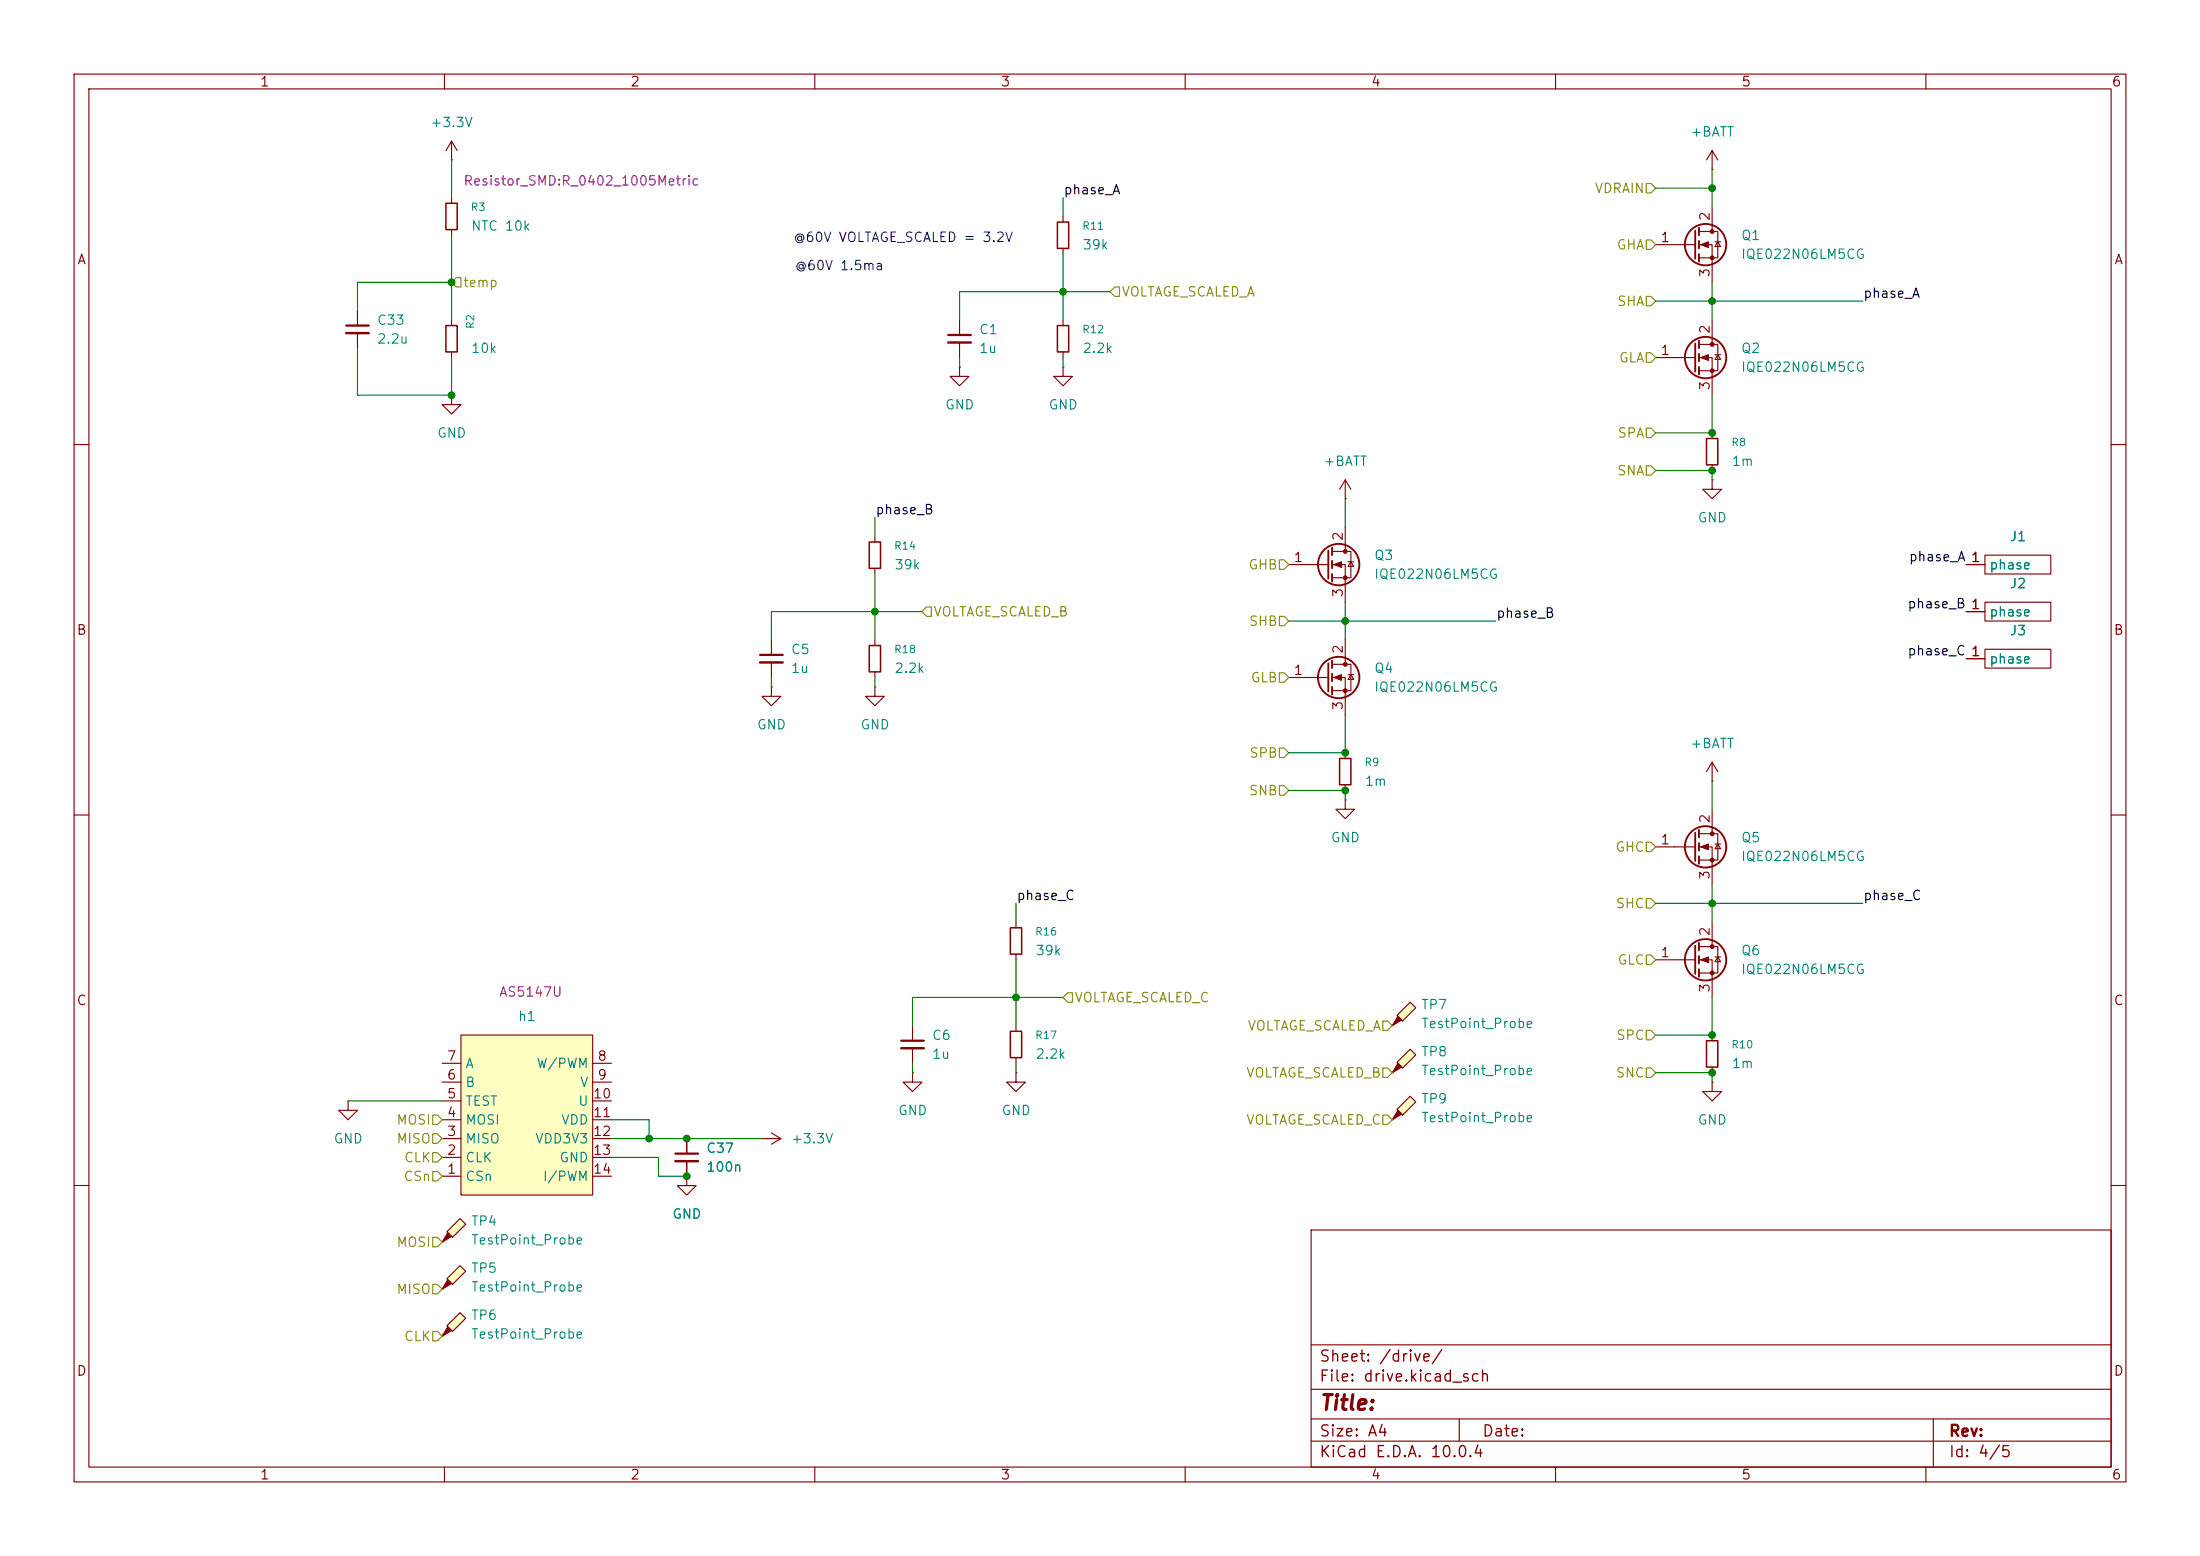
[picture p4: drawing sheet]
<svg xmlns="http://www.w3.org/2000/svg" width="297mm" height="210mm" viewBox="0 0 297 210" stroke-linecap="round" stroke-linejoin="round" font-family="sans-serif">
<g fill="none" stroke="#840000" stroke-width=".15">
<path d="M10 10h277v190h-277zM12 12h273v186h-273zM60 10v2M61 19.1l-.8 1.2M61 19.1l.7 1.2M61 19.1v2.5M110 10v2M160 10v2M210 10v2M260 10v2M61 21.6h.1M61 26.7v.7"/>
<path d="M61 31v.8M143.5 29.2v.8M143.5 33.5v.8M48.3 41.9v2M48.3 45v2M61 53.3v1.3h1.2l-1.2 1.3-1.3-1.3h1.3M61 53.3h.1M61 43.2v.7M61 47.5v.8M143.5 43.2v.7M143.5 47.5v.8M10 60h2"/>
<path d="M265.4 76.2h2.6M268 74.9h8.9v2.6h-8.9zM285 60h2M118.1 92.7v1.3h1.3l-1.3 1.3-1.3-1.3h1.3M118.1 92.7h.1M265.4 82.6h2.6M265.4 88.9h2.6M268 81.3h8.9v2.5h-8.9zM268 87.6h8.9v2.6h-8.9zM10 110h2M181.6 101.6v.8M181.6 105.9v.8"/>
<path d="M285 110h2M10 160h2M177 166h108v32h-108zM285 160h2M60 198v2M110 198v2M160 198v2M177 194.5h108M177 191.5h108M177 187.5h108M177 181.5h108M197 191.5v3"/>
<path d="M210 198v2M260 198v2M261 191.5v6.5"/>
</g>
<path d="M60.2 27.4h1.5v3.6h-1.5zM142.7 30h1.6v3.5h-1.6zM60.2 43.9h1.5v3.6h-1.5zM142.7 43.9h1.6v3.6h-1.6zM180.8 102.4h1.6v3.5h-1.6z" fill="none" stroke="#840000" stroke-width=".2"/>
<path d="M46.7 43.9h3.1" fill="none" stroke="#840000" stroke-width=".3"/>
<path d="M46.7 45h3.1" fill="none" stroke="#840000" stroke-width=".33"/>
<path d="M60.3 178.9l1.8-1.7 .8 .7-1.8 1.8z" fill="#ffffc2"/>
<path d="M60.5 179.1l.5 .5-1.3 .7z" fill="#840000" stroke="#840000" stroke-width=".15"/>
<path d="M60.3 178.9l1.8-1.7 .8 .7-1.8 1.8zM59.7 180.3h.1" fill="none" stroke="#840000" stroke-width=".15"/>
<path d="M60.3 172.6l1.8-1.8 .8 .8-1.8 1.8z" fill="#ffffc2"/>
<path d="M60.5 172.7l.5 .5-1.3 .8z" fill="#840000" stroke="#840000" stroke-width=".15"/>
<path d="M231.1 58.4v.8M231.1 62.7v.8M59.7 174h.1M60.3 172.6l1.8-1.8 .8 .8-1.8 1.8z" fill="none" stroke="#840000" stroke-width=".15"/>
<path d="M230.4 59.2h1.5v3.5h-1.5z" fill="none" stroke="#840000" stroke-width=".2"/>
<path d="M62.1 164.5l.8 .7-1.8 1.8-.8-.8z" fill="#ffffc2"/>
<path d="M60.5 166.4l.5 .5-1.3 .7z" fill="#840000" stroke="#840000" stroke-width=".15"/>
<g fill="none" stroke="#840000" stroke-width=".15">
<path d="M231.1 64.8v1.2h1.3l-1.3 1.3-1.2-1.3h1.2M231.1 64.8h.1M47 148.6v1.3h1.3l-1.3 1.2-1.3-1.2h1.3M47 148.6h.1M92.7 158.8v1.2h1.3l-1.3 1.3-1.3-1.3h1.3M92.7 158.8h.1M92.7 153.7v2M92.7 156.7v2.1M102.9 153.7h.1M102.9 153.7h2.5M104.1 152.9l1.3 .8M105.4 153.7l-1.3 .7"/>
<path d="M59.7 167.6h.1M62.1 164.5l.8 .7-1.8 1.8-.8-.8z"/>
</g>
<path d="M91.2 155.7h3" fill="none" stroke="#840000" stroke-width=".3"/>
<path d="M91.2 156.7h3" fill="none" stroke="#840000" stroke-width=".33"/>
<path d="M62.2 139.7h17.8v21.6h-17.8z" fill="#ffffc2"/>
<g fill="none" stroke="#840000" stroke-width=".15">
<path d="M223.5 114.3h5.4M229.4 112.5h2.5v3.6h-2.5M229.4 114.3h1.7v5.1M231.1 105.4h.1M231.1 102.9l-.7 1.2M231.1 102.9l.8 1.2M231.1 102.9v2.5M231.1 109.2v3.3M231.5 113.9h.8M231.9 113.9l.4 .7h-.8zM62.2 139.7h17.8v21.6h-17.8zM59.7 158.8h2.5"/>
<path d="M59.7 156.2h2.5M59.7 153.7h2.5M59.7 151.1h2.5M59.7 148.6h2.5M59.7 146.1h2.5M59.7 143.5h2.5M80 158.8h2.5M80 156.2h2.5M80 153.7h2.5M80 151.1h2.5M80 148.6h2.5M80 146.1h2.5"/>
<path d="M80 143.5h2.5"/>
</g>
<g fill="none" stroke="#840000" stroke-width=".25">
<path d="M228.9 112.4v3.8M229.4 112v1M229.4 113.8v1M229.4 115.6v1"/>
<circle cx="230.3" cy="114.3" r="2.79"/>
</g>
<g fill="#840000" stroke="#840000" stroke-width=".15">
<path d="M229.6 114.3l1-.4v.8z"/>
<circle cx="231.1" cy="112.5" r=".25"/>
<circle cx="231.1" cy="116.1" r=".25"/>
</g>
<path d="M188.6 149.7l1.8-1.7 .7 .7-1.7 1.8z" fill="#ffffc2"/>
<path d="M188.7 149.9l.5 .5-1.2 .7z" fill="#840000" stroke="#840000" stroke-width=".15"/>
<path d="M231.1 22.9h.1M231.1 20.3l-.7 1.3M231.1 20.3l.8 1.3M231.1 20.3v2.6M188 151.1h.1M188.6 149.7l1.8-1.7 .7 .7-1.7 1.8z" fill="none" stroke="#840000" stroke-width=".15"/>
<path d="M188.6 137l1.8-1.7 .7 .7-1.7 1.8z" fill="#ffffc2"/>
<path d="M188.7 137.2l.5 .5-1.2 .7z" fill="#840000" stroke="#840000" stroke-width=".15"/>
<path d="M188 138.4h.1M188.6 137l1.8-1.7 .7 .7-1.7 1.8z" fill="none" stroke="#840000" stroke-width=".15"/>
<path d="M190.4 141.6l.7 .8-1.7 1.7-.8-.7z" fill="#ffffc2"/>
<g fill="#840000" stroke="#840000" stroke-width=".15">
<path d="M188.7 143.5l.5 .5-1.2 .8z"/>
<path d="M180.1 91.4l1-.3v.7z"/>
<path d="M180.1 76.2l1-.4v.8z"/>
<path d="M229.6 129.5l1-.3v.7z"/>
<path d="M229.6 48.3l1-.4v.7z"/>
<path d="M229.6 33l1-.4v.8z"/>
<circle cx="181.6" cy="89.7" r=".25"/>
<circle cx="181.6" cy="93.2" r=".25"/>
<circle cx="181.6" cy="74.4" r=".25"/>
<circle cx="181.6" cy="78" r=".25"/>
<circle cx="231.1" cy="127.8" r=".25"/>
<circle cx="231.1" cy="131.3" r=".25"/>
<circle cx="231.1" cy="46.5" r=".25"/>
<circle cx="231.1" cy="50" r=".25"/>
<circle cx="231.1" cy="31.2" r=".25"/>
<circle cx="231.1" cy="34.8" r=".25"/>
</g>
<g fill="none" stroke="#840000" stroke-width=".15">
<path d="M223.5 33h5.4M229.4 31.2h2.5v3.6h-2.5M229.4 33h1.7v5.1M231.1 27.9v3.3M231.5 32.6h.8M231.9 32.6l.4 .7h-.8zM129.5 49.5v1.3h1.3l-1.3 1.3-1.2-1.3h1.2M129.5 49.5h.1M129.5 43.2v2M129.5 46.2v2.1M143.5 49.5v1.3h1.3l-1.3 1.3-1.3-1.3h1.3M143.5 49.5h.1"/>
<path d="M223.5 48.3h5.4M229.4 46.5h2.5v3.5h-2.5M229.4 48.3h1.7v5M231.1 43.2v3.3M231.5 47.9h.8M231.9 47.9l.4 .6h-.8zM118.1 72.4v.8M118.1 76.7v.8M174 76.2h5.3M179.8 74.4h2.6v3.6h-2.6M179.8 76.2h1.8v5.1M181.6 67.3h.1"/>
<path d="M181.6 64.8v2.5M181.6 71.1v3.3M181.6 64.8l-.8 1.2M181.6 64.8l.8 1.2M182 75.8h.8M182.4 75.8l.4 .7h-.8zM265.4 76.2h2.6M104.1 92.7v1.3h1.3l-1.3 1.3-1.2-1.3h1.2M104.1 92.7h.1M104.1 86.4v2M104.1 89.4v2M118.1 86.4v.7"/>
<path d="M118.1 90.7v.7M174 91.4h5.3M179.8 89.7h2.6v3.5h-2.6M179.8 91.4h1.8v5.1M181.6 86.4v3.3M182 91.1h.8M182.4 91.1l.4 .6h-.8zM265.4 82.6h2.6M265.4 88.9h2.6M181.6 108v1.2h1.3l-1.3 1.3-1.3-1.3h1.3M181.6 108h.1M123.2 138.4v2.1"/>
<path d="M137.2 124.5v.7M137.2 128.8v.7M137.2 138.4v.8M223.5 129.5h5.4M229.4 127.8h2.5v3.5h-2.5M229.4 129.5h1.7v5.1M231.1 124.5v3.3M231.1 139.7v.8M231.5 129.2h.8M231.9 129.2l.4 .6h-.8zM92.7 158.8h.1M92.7 153.7v2"/>
<path d="M92.7 156.7v2.1M123.2 144.8v1.3h1.3l-1.3 1.2-1.3-1.2h1.3M123.2 144.8h.1M123.2 141.5v2M137.2 144.8v1.3h1.2l-1.2 1.2-1.3-1.2h1.3M137.2 144.8h.1M137.2 142.7v.8M188 144.8h.1M190.4 141.6l.7 .8-1.7 1.7-.8-.7zM231.1 146.1v1.2h1.3l-1.3 1.3-1.2-1.3h1.2M231.1 146.1h.1M231.1 144v.8"/>
</g>
<path d="M117.3 73.2h1.6v3.5h-1.6zM117.3 87.1h1.6v3.6h-1.6zM136.4 125.2h1.5v3.6h-1.5zM136.4 139.2h1.5v3.5h-1.5zM230.4 140.5h1.5v3.5h-1.5z" fill="none" stroke="#840000" stroke-width=".2"/>
<g fill="none" stroke="#840000" stroke-width=".25">
<path d="M228.9 31.1v3.8M229.4 30.7v1.1M229.4 32.5v1M229.4 34.3v1M228.9 46.4v3.8M229.4 46v1M229.4 47.8v1M229.4 49.5v1M179.3 74.3v3.8M179.8 73.9v1M179.8 75.7v1M179.8 77.5v1"/>
<path d="M179.3 89.5v3.8M179.8 89.2v1M179.8 90.9v1M179.8 92.7v1M228.9 127.6v3.8M229.4 127.3v1M229.4 129v1M229.4 130.8v1"/>
<circle cx="230.3" cy="33" r="2.79"/>
<circle cx="230.3" cy="48.3" r="2.79"/>
<circle cx="180.7" cy="76.2" r="2.79"/>
<circle cx="180.7" cy="91.4" r="2.79"/>
<circle cx="230.3" cy="129.5" r="2.79"/>
</g>
<path d="M128 45.2h3.1M102.6 88.4h3.1M121.7 140.5h3" fill="none" stroke="#840000" stroke-width=".3"/>
<path d="M128 46.2h3.1M102.6 89.4h3.1M121.7 141.5h3" fill="none" stroke="#840000" stroke-width=".33"/>
<g fill="none" stroke="#848400" stroke-width=".15">
<path d="M61.6 37.5h.6v1.2h-.6l-.6-.6zM150.5 38.7h.6v1.3h-.6l-.6-.6zM222.2 32.4h.7l.6 .6-.6 .7h-.7zM222.2 24.8h.7l.6 .6-.6 .6h-.7zM222.2 57.8h.7l.6 .6-.6 .7h-.7zM222.2 47.6h.7l.6 .7-.6 .6h-.7zM222.2 40h.7l.6 .6-.6 .7h-.7zM172.7 75.6h.7l.6 .6-.6 .6h-.7zM222.2 62.9h.7l.6 .6-.6 .6h-.7zM125.1 81.9h.6v1.3h-.6l-.6-.6zM172.7 83.2h.7l.6 .6-.6 .7h-.7zM172.7 90.8h.7l.6 .6-.6 .7h-.7z"/>
<path d="M172.7 101h.7l.6 .6-.6 .6h-.7zM172.7 106h.7l.6 .7-.6 .6h-.7zM222.2 113.7h.7l.6 .6-.6 .6h-.7zM144.1 134h.7v1.3h-.7l-.6-.7zM186.7 137.8h.6l.7 .6-.7 .7h-.6zM222.2 139.1h.7l.6 .6-.6 .6h-.7zM222.2 128.9h.7l.6 .6-.6 .7h-.7zM222.2 121.3h.7l.6 .6-.6 .7h-.7zM58.4 153h.7l.6 .7-.6 .6h-.7zM58.4 155.6h.7l.6 .6-.6 .6h-.7zM58.4 158.1h.7l.6 .7-.6 .6h-.7zM58.4 150.5h.7l.6 .6-.6 .7h-.7z"/>
<path d="M186.7 150.5h.6l.7 .6-.7 .7h-.6zM186.7 144.1h.6l.7 .7-.7 .6h-.6zM222.2 144.1h.7l.6 .7-.6 .6h-.7zM58.4 167h.7l.6 .6-.6 .7h-.7zM58.4 173.4h.7l.6 .6-.6 .6h-.7zM58.4 179.7h.7l.6 .6-.6 .7h-.7z"/>
</g>
<g fill="none" stroke="#008400" stroke-width=".15">
<path d="M61 21.6v5.1M61 31.8v11.4M61 38.1h-12.7v3.8M143.5 26.7v2.5M143.5 34.3v8.9M149.9 39.4h-20.4v3.8M223.5 25.4h7.6M231.1 22.9v5M231.1 38.1v5.1M48.3 47v6.3h12.7v-5M129.5 48.3v1.2M143.5 48.3v1.2"/>
<path d="M223.5 40.6h28M231.1 53.3v5.1h-7.6M118.1 69.9v2.5M118.1 77.5v8.9M181.6 67.3v3.8M223.5 63.5h7.6v1.3M104.1 91.4v1.3M118.1 91.4v1.3M124.5 82.6h-20.4v3.8M174 83.8h27.9M181.6 81.3v5.1M181.6 96.5v5.1h-7.6"/>
<path d="M174 106.7h7.6v1.3M231.1 105.4v3.8M231.1 119.4v5.1M137.2 121.9v2.6M137.2 129.5v8.9M143.5 134.6h-20.3v3.8M223.5 121.9h28M231.1 134.6v5.1h-7.6M47 148.6h12.7M82.5 151.1h5.1v2.6M82.5 153.7h20.4M82.5 156.2h6.4v2.6h3.8"/>
<path d="M123.2 143.5v1.3M137.2 143.5v1.3M223.5 144.8h7.6v1.3"/>
</g>
<g fill="#008400" stroke="#008400" stroke-width=".14">
<circle cx="231.1" cy="58.4" r=".46"/>
<circle cx="231.1" cy="63.5" r=".46"/>
<circle cx="231.1" cy="25.4" r=".46"/>
<circle cx="231.1" cy="40.6" r=".46"/>
<circle cx="181.6" cy="83.8" r=".46"/>
<circle cx="181.6" cy="101.6" r=".46"/>
<circle cx="181.6" cy="106.7" r=".46"/>
<circle cx="118.1" cy="82.6" r=".46"/>
<circle cx="143.5" cy="39.4" r=".46"/>
<circle cx="231.1" cy="121.9" r=".46"/>
<circle cx="231.1" cy="139.7" r=".46"/>
<circle cx="231.1" cy="144.8" r=".46"/>
<circle cx="87.6" cy="153.7" r=".46"/>
<circle cx="137.2" cy="134.6" r=".46"/>
<circle cx="92.7" cy="158.8" r=".46"/>
<circle cx="92.7" cy="153.7" r=".46"/>
<circle cx="61" cy="38.1" r=".46"/>
<circle cx="61" cy="53.3" r=".46"/>
</g>
<text font-size="2" fill="#840000" x="178" y="190.8">Title:</text>
<g font-size="1.5" fill="#840000">
<text x="178" y="184.2">Sheet: /drive/</text>
<text x="178" y="186.9">File: drive.kicad_sch</text>
<text x="178" y="197.1">KiCad E.D.A. 10.0.4</text>
<text x="178" y="194.3">Size: A4</text>
<text x="200" y="194.3">Date:</text>
<text x="263" y="194.3">Rev:</text>
<text x="263" y="197.1">Id: 4/5</text>
</g>
<g font-size="1.3" fill="#840000">
<text x="35" y="12">1</text>
<text x="85" y="12">2</text>
<text x="135" y="12">3</text>
<text x="185" y="12">4</text>
<text x="235" y="12">5</text>
<text x="285" y="12">6</text>
<text x="231.1" y="29.9" transform="rotate(-90 231.1 29.9)">2</text>
<text x="10.3" y="36">A</text>
<text x="224.1" y="33">1</text>
<text x="285.3" y="36">A</text>
<text x="231.1" y="37.5" transform="rotate(-90 231.1 37.5)">3</text>
<text x="231.1" y="45.2" transform="rotate(-90 231.1 45.2)">2</text>
<text x="224.1" y="48.2">1</text>
<text x="231.1" y="52.8" transform="rotate(-90 231.1 52.8)">3</text>
<text x="174.6" y="76.2">1</text>
<text x="181.6" y="73.1" transform="rotate(-90 181.6 73.1)">2</text>
<text x="266" y="76.2">1</text>
<text x="181.6" y="80.7" transform="rotate(-90 181.6 80.7)">3</text>
<text x="266" y="82.5">1</text>
<text x="10.3" y="86">B</text>
<text x="181.6" y="88.3" transform="rotate(-90 181.6 88.3)">2</text>
<text x="266" y="88.9">1</text>
<text x="285.3" y="86">B</text>
<text x="174.6" y="91.4">1</text>
<text x="181.6" y="96" transform="rotate(-90 181.6 96)">3</text>
<text x="231.1" y="111.2" transform="rotate(-90 231.1 111.2)">2</text>
<text x="224.1" y="114.3">1</text>
<text x="231.1" y="118.8" transform="rotate(-90 231.1 118.8)">3</text>
<text x="224.1" y="129.5">1</text>
<text x="231.1" y="126.4" transform="rotate(-90 231.1 126.4)">2</text>
<text x="10.3" y="136">C</text>
<text x="231.1" y="134.1" transform="rotate(-90 231.1 134.1)">3</text>
<text x="285.3" y="136">C</text>
<text x="60.3" y="143.5">7</text>
<text x="80.6" y="143.5">8</text>
<text x="60.3" y="148.6">5</text>
<text x="60.3" y="146">6</text>
<text x="80" y="148.6">10</text>
<text x="80.6" y="146">9</text>
<text x="60.3" y="153.6">3</text>
<text x="60.3" y="151.1">4</text>
<text x="80" y="151.1">11</text>
<text x="80" y="153.6">12</text>
<text x="60.3" y="158.7">1</text>
<text x="60.3" y="156.2">2</text>
<text x="80" y="156.2">13</text>
<text x="80" y="158.7">14</text>
<text x="10.3" y="186">D</text>
<text x="285.3" y="186">D</text>
<text x="35" y="200">1</text>
<text x="85" y="200">2</text>
<text x="135" y="200">3</text>
<text x="185" y="200">4</text>
<text x="235" y="200">5</text>
<text x="285" y="200">6</text>
</g>
<g font-size="1.3" fill="#008484">
<text x="58" y="17.5">+3.3V</text>
<text x="228.1" y="18.8">+BATT</text>
<text x="63.5" y="31.5">NTC 10k</text>
<text x="146.1" y="34">39k</text>
<text x="235" y="35.3">IQE022N06LM5CG</text>
<text x="235" y="32.7">Q1</text>
<text x="50.8" y="44.2">C33</text>
<text x="50.8" y="46.7">2.2u</text>
<text x="63.5" y="48">10k</text>
<text x="132.1" y="45.4">C1</text>
<text x="132.1" y="48">1u</text>
<text x="146.1" y="48">2.2k</text>
<text x="235" y="48">Q2</text>
<text x="235" y="50.5">IQE022N06LM5CG</text>
<text x="58.9" y="59.4">GND</text>
<text x="127.5" y="55.6">GND</text>
<text x="141.5" y="55.6">GND</text>
<text x="178.6" y="63.2">+BATT</text>
<text x="233.7" y="63.2">1m</text>
<text x="229.1" y="70.8">GND</text>
<text x="120.7" y="77.2">39k</text>
<text x="185.4" y="75.9">Q3</text>
<text x="268.5" y="77.2">phase</text>
<text x="271.2" y="73.4">J1</text>
<text x="185.4" y="78.4">IQE022N06LM5CG</text>
<text x="268.5" y="83.5">phase</text>
<text x="271.2" y="79.7">J2</text>
<text x="106.7" y="88.6">C5</text>
<text x="268.5" y="89.9">phase</text>
<text x="271.2" y="86.1">J3</text>
<text x="106.7" y="91.1">1u</text>
<text x="120.7" y="91.1">2.2k</text>
<text x="185.4" y="93.7">IQE022N06LM5CG</text>
<text x="185.4" y="91.1">Q4</text>
<text x="102.1" y="98.8">GND</text>
<text x="116.1" y="98.8">GND</text>
<text x="228.1" y="101.3">+BATT</text>
<text x="184.2" y="106.4">1m</text>
<text x="179.6" y="114">GND</text>
<text x="235" y="116.5">IQE022N06LM5CG</text>
<text x="235" y="114">Q5</text>
<text x="139.7" y="129.2">39k</text>
<text x="235" y="131.8">IQE022N06LM5CG</text>
<text x="235" y="129.2">Q6</text>
<text x="191.8" y="136.5">TP7</text>
<text x="69.8" y="138.1">h1</text>
<text x="125.7" y="140.7">C6</text>
<text x="125.7" y="143.2">1u</text>
<text x="139.7" y="143.2">2.2k</text>
<text x="191.8" y="139.1">TestPoint_Probe</text>
<text x="191.8" y="142.9">TP8</text>
<text x="62.7" y="149.6">TEST</text>
<text x="62.7" y="147">B</text>
<text x="62.7" y="144.5">A</text>
<text x="72.3" y="144.5">W/PWM</text>
<text x="78" y="149.6">U</text>
<text x="78.2" y="147">V</text>
<text x="191.8" y="149.2">TP9</text>
<text x="191.8" y="145.4">TestPoint_Probe</text>
<text x="233.7" y="144.5">1m</text>
<text x="45" y="154.6">GND</text>
<text x="62.7" y="154.6">MISO</text>
<text x="62.7" y="152.1">MOSI</text>
<text x="72.2" y="154.6">VDD3V3</text>
<text x="75.7" y="152.1">VDD</text>
<text x="95.3" y="155.9">C37</text>
<text x="106.7" y="154.6">+3.3V</text>
<text x="121.2" y="150.8">GND</text>
<text x="135.1" y="150.8">GND</text>
<text x="191.8" y="151.8">TestPoint_Probe</text>
<text x="229.1" y="152.1">GND</text>
<text x="62.7" y="159.7">CSn</text>
<text x="62.7" y="157.2">CLK</text>
<text x="73.2" y="159.7">I/PWM</text>
<text x="75.4" y="157.2">GND</text>
<text x="95.3" y="158.5">100n</text>
<text x="63.5" y="165.8">TP4</text>
<text x="90.7" y="164.8">GND</text>
<text x="63.5" y="172.1">TP5</text>
<text x="63.5" y="168.3">TestPoint_Probe</text>
<text x="63.5" y="178.5">TP6</text>
<text x="63.5" y="174.6">TestPoint_Probe</text>
<text x="63.5" y="181">TestPoint_Probe</text>
</g>
<g font-size="1.3" fill="#840084">
<text x="62.5" y="25.4">Resistor_SMD:R_0402_1005Metric</text>
<text x="67.3" y="134.8">AS5147U</text>
</g>
<g font-size="1.3">
<text x="143.5" y="26.5">phase_A</text>
<text x="251.5" y="40.5">phase_A</text>
<text x="118.1" y="69.7">phase_B</text>
<text x="257.6" y="76.1">phase_A 1</text>
<text x="201.9" y="83.7">phase_B</text>
<text x="257.4" y="82.4">phase_B 1</text>
<text x="257.4" y="88.8">phase_C 1</text>
<text x="137.2" y="121.8">phase_C</text>
<text x="251.5" y="121.8">phase_C</text>
</g>
<g font-size="1.3" fill="#848400">
<text x="215.2" y="26.4">VDRAIN</text>
<text x="218.2" y="34">GHA</text>
<text x="62.4" y="39.1">temp</text>
<text x="151.3" y="40.3">VOLTAGE_SCALED_A</text>
<text x="218.2" y="41.6">SHA</text>
<text x="218.5" y="49.2">GLA</text>
<text x="218.3" y="59.4">SPA</text>
<text x="218.2" y="64.5">SNA</text>
<text x="168.5" y="77.2">GHB</text>
<text x="125.9" y="83.5">VOLTAGE_SCALED_B</text>
<text x="168.5" y="84.8">SHB</text>
<text x="168.8" y="92.4">GLB</text>
<text x="168.5" y="107.7">SNB</text>
<text x="168.6" y="102.6">SPB</text>
<text x="218" y="115.3">GHC</text>
<text x="218" y="122.9">SHC</text>
<text x="218.3" y="130.5">GLC</text>
<text x="145" y="135.6">VOLTAGE_SCALED_C</text>
<text x="168.3" y="139.4">VOLTAGE_SCALED_A</text>
<text x="218.1" y="140.7">SPC</text>
<text x="168.2" y="145.8">VOLTAGE_SCALED_B</text>
<text x="218" y="145.8">SNC</text>
<text x="53.4" y="154.6">MISO</text>
<text x="53.4" y="152.1">MOSI</text>
<text x="168.2" y="152.1">VOLTAGE_SCALED_C</text>
<text x="54.4" y="159.7">CSn</text>
<text x="54.5" y="157.2">CLK</text>
<text x="53.4" y="168.6">MOSI</text>
<text x="53.4" y="175">MISO</text>
<text x="54.5" y="181.3">CLK</text>
</g>
<g font-size="1.3" fill="#0000c2">
<text x="107" y="33">@60V VOLTAGE_SCALED = 3.2V</text>
<text x="107.2" y="36.8">@60V 1.5ma</text>
</g>
<g font-size="1" fill="#008484">
<text x="63.5" y="28.7">R3</text>
<text x="146" y="31.3">R11</text>
<text x="64.3" y="44.5" transform="rotate(-90 64.3 44.5)">R2</text>
<text x="146" y="45.2">R12</text>
<text x="233.6" y="60.5">R8</text>
<text x="120.6" y="74.4">R14</text>
<text x="120.6" y="88.4">R18</text>
<text x="184.1" y="103.6">R9</text>
<text x="139.7" y="126.5">R16</text>
<text x="139.7" y="140.5">R17</text>
<text x="233.6" y="141.7">R10</text>
</g>
</svg>
